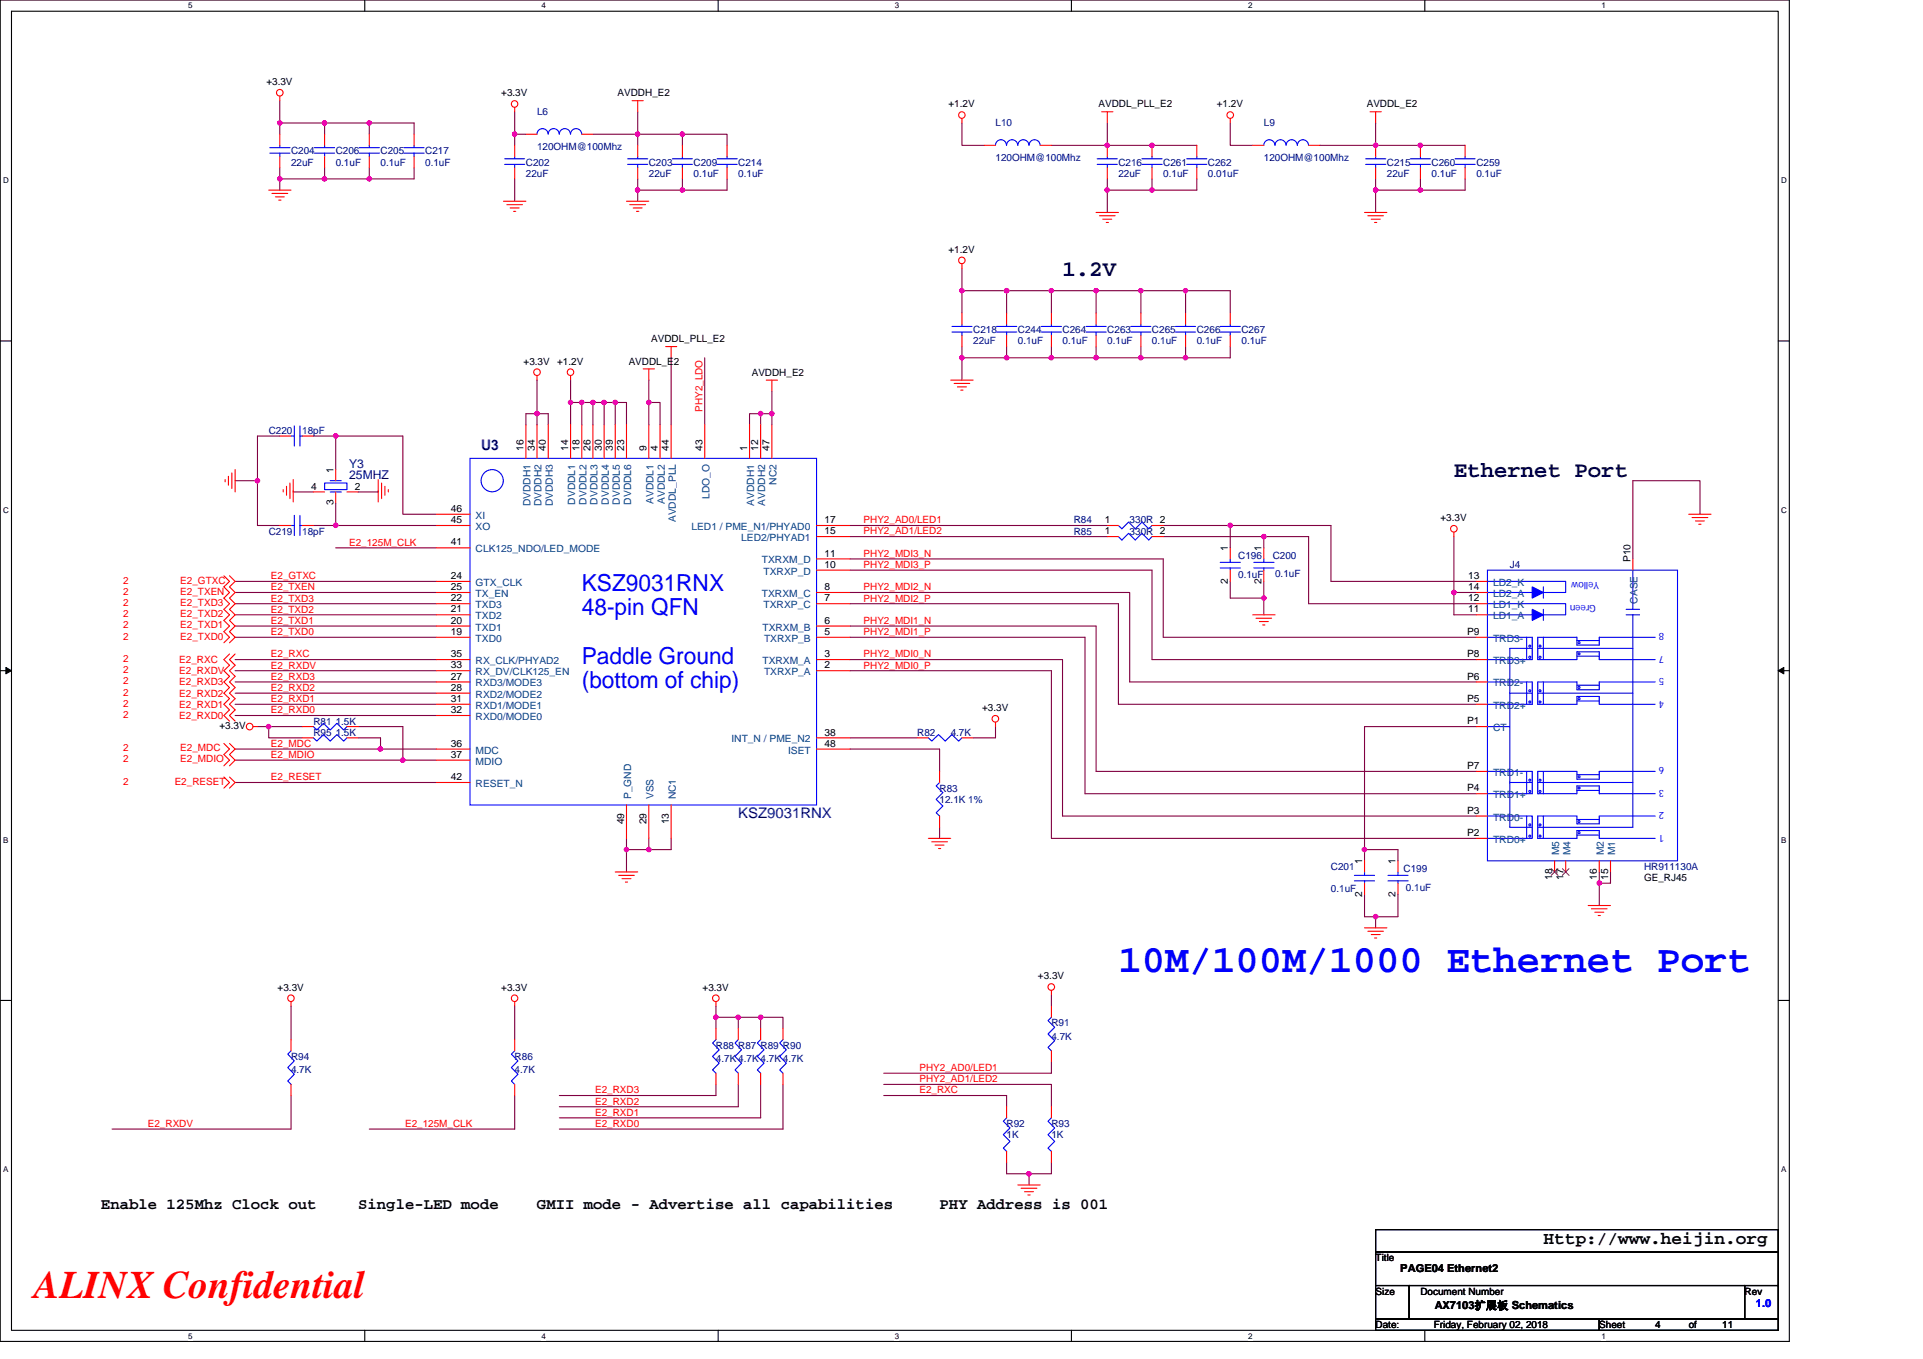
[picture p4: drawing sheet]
<svg xmlns="http://www.w3.org/2000/svg" width="297mm" height="210mm" viewBox="0 0 297 210" stroke-linecap="round" stroke-linejoin="round" font-family="sans-serif">
<path d="M0 0h276.4v207.3h-276.4zM1.8 1.7h272.9v203.8h-272.9z" fill="none" stroke="#000" stroke-width=".17"/>
<g fill="#fff">
<path d="M29.1 .2h.6v1.4h-.6z"/>
<path d="M29.1 205.7h.6v1.4h-.6z"/>
</g>
<path d="M56.3 0v1.7M56.3 205.5v1.8" fill="none" stroke="#000" stroke-width=".17"/>
<g fill="#fff">
<path d="M83.6 .2h.7v1.4h-.7z"/>
<path d="M83.6 205.7h.7v1.4h-.7z"/>
</g>
<path d="M110.9 0v1.7M110.9 205.5v1.8" fill="none" stroke="#000" stroke-width=".17"/>
<g fill="#fff">
<path d="M138.2 .2h.7v1.4h-.7z"/>
<path d="M138.2 205.7h.7v1.4h-.7z"/>
</g>
<path d="M165.5 0v1.7M165.5 205.5v1.8" fill="none" stroke="#000" stroke-width=".17"/>
<g fill="#fff">
<path d="M192.8 .2h.6v1.4h-.6z"/>
<path d="M192.8 205.7h.6v1.4h-.6z"/>
</g>
<path d="M220.1 0v1.7M220.1 205.5v1.8" fill="none" stroke="#000" stroke-width=".17"/>
<g fill="#fff">
<path d="M247.4 .2h.6v1.4h-.6z"/>
<path d="M247.4 205.7h.6v1.4h-.6z"/>
<path d="M.5 27.2h.8v1.4h-.8z"/>
<path d="M275.1 27.2h.9v1.4h-.9z"/>
<path d="M.5 78.1h.8v1.4h-.8z"/>
<path d="M275.1 78.1h.9v1.4h-.9z"/>
</g>
<path d="M0 52.7h1.8M274.7 52.7h1.7" fill="none" stroke="#000" stroke-width=".17"/>
<g fill="#fff">
<path d="M.5 129.1h.8v1.4h-.8z"/>
<path d="M275.1 129.1h.8v1.4h-.8z"/>
</g>
<path d="M0 103.6h1.8M274.7 103.6h1.7" fill="none" stroke="#000" stroke-width=".17"/>
<path d="M.9 103.1l.9 .5-.9 .5zM274.7 103.6l.8-.5v1z" fill="#000" stroke="#000" stroke-width=".15"/>
<g fill="#fff">
<path d="M.5 180h.8v1.4h-.8z"/>
<path d="M275.1 180h.8v1.4h-.8z"/>
</g>
<path d="M0 154.6h1.8M274.7 154.6h1.7M212.5 190h62.2v3.5h-62.2zM212.5 193.5h62.2v5.1h-62.2zM212.5 198.6h5.2v5.2h-5.2zM217.7 198.6h51.8v5.2h-51.8zM269.5 198.6h5.2v5.2h-5.2zM212.5 203.8h34.5v1.7h-34.5zM247 203.8h27.7v1.7h-27.7z" fill="none" stroke="#000" stroke-width=".17"/>
<g fill="none" stroke="#800040" stroke-width=".17">
<path d="M43.2 19h6.9M43.2 15.6v3.4M43.2 19v1.7M50.1 19h6.9M50.1 19v1.7M57 19h7v1.7M57 19v1.7M79.5 17.3v3.4M98.5 17.3v3.4h6.9M148.6 19v3.5h3.4M171 19v3.5M190 19v3.5h3.5"/>
<path d="M212.5 19v3.5M43.2 27.6v1.8M43.2 25.9v1.7M43.2 27.6h6.9M50.1 25.9v1.7M50.1 27.6h6.9M57 25.9v1.7M64 25.9v1.7h-7M79.5 20.7h1.7M79.5 27.6v3.5M79.5 20.7v1.8M91.6 20.7h6.9v1.8"/>
<path d="M98.5 29.4h6.9M98.5 29.4v1.7M98.5 27.6v1.8M105.4 20.7h6.9v1.8M105.4 20.7v1.8M105.4 27.6v1.8M112.3 27.6v1.8h-6.9M162.4 22.5h8.6M171 22.5h13.9M171 29.4h6.9M171 27.6v1.8M171 29.4v3.4"/>
<path d="M177.9 27.6v1.8M184.9 27.6v1.8h-7M203.9 22.5h8.6M212.5 29.4h6.9M212.5 27.6v1.8M212.5 22.5h13.8M212.5 29.4v3.4M219.4 27.6v1.8M226.3 27.6v1.8h-6.9M82.9 58.7v5.2h1.8v1.7M88.1 58.7v3.5M100.2 58.7v3.5h1.8v3.4"/>
<path d="M103.7 55.3v10.3M108.9 55.3v10.3M148.6 55.3h6.9M148.6 44.9v3.5M148.6 53.6v1.7M148.6 55.3v3.4M148.6 41.5v3.4M148.6 44.9h6.9M155.5 44.9h6.9M155.5 53.6v1.7M155.5 44.9v3.5M155.5 55.3h6.9"/>
<path d="M162.4 44.9h6.9M162.4 44.9v3.5M162.4 55.3h6.9M162.4 53.6v1.7M169.3 44.9h6.9M169.3 55.3h6.9M169.3 44.9v3.5M169.3 53.6v1.7M176.2 44.9v3.5M176.2 53.6v1.7M176.2 55.3h6.9M176.2 44.9h6.9"/>
<path d="M183.1 44.9h6.9v3.5M183.1 44.9v3.5M183.1 53.6v1.7M190 53.6v1.7h-6.9M36.3 74.3h3.5M39.8 74.3v6.9h3.4M43.2 67.4h-3.4v6.9M45.3 75.8v.2h3.1M48.4 67.4h3.5M51.9 77.7v3.5M51.9 67.4v5.2M51.9 67.4h10.3v12.1h5.2"/>
<path d="M58.4 75.8v.2h-3.1M81.2 65.6v-1.7h1.7v1.7M88.1 62.2h1.8M88.1 62.2v3.4M89.9 62.2v3.4M89.9 62.2h1.7v3.4M91.6 62.2h1.7M93.3 62.2v3.4M93.3 62.2h1.7v3.4M95 62.2h1.8v3.4M100.2 62.2v3.4M117.5 63.9v1.7"/>
<path d="M117.5 63.9h-1.7v1.7M117.5 63.9h1.7v1.7M119.2 60.5v3.4M262.6 79.5v-5.2h-10.4v12.1M36.3 98.5h31.1M36.3 96.7h31.1M36.3 95h31.1M36.3 93.3h31.1M36.3 91.5h31.1M36.3 89.8h31.1M48.4 81.2h3.5M51.9 84.6h15.5"/>
<path d="M51.9 81.2h15.5M131.3 91.5h43.2v13.9h53.5M131.3 86.4h48.4v12.1h48.3M131.3 93.3h41.5v15.5h55.2M131.3 96.7h38v22.5h58.7M131.3 82.9h39.7M131.3 81.2h39.7M131.3 98.5h36.3v24.1h60.4M131.3 88.1h46.6v13.8h50.1M179.7 81.2h10.3M179.7 82.9h15.5M190 81.2v3.4"/>
<path d="M190 89.8v2.6h5.2M190 81.2h15.6v8.6h22.4M195.2 82.9h6.9v10.4h25.9M195.2 92.4v2.6M195.2 89.8v2.6M195.2 82.9v1.7M224.6 91.5v3.5h3.4M224.6 82.9v8.6M224.6 91.5h3.4M36.3 117.5h25.9M36.3 115.7h22.5M36.3 101.9h31.1"/>
<path d="M36.3 103.6h31.1M36.3 110.6h31.1M36.3 108.8h31.1M36.3 107.1h31.1M36.3 105.4h31.1M39.8 112.3h1.7M41.5 112.3h5.2M41.5 112.3v1.7h5.2M55.3 112.3h6.9v5.2M55.3 114h3.5v1.7M58.8 115.7h8.6M62.2 117.5h5.2"/>
<path d="M131.3 101.9h32.8v24.2h63.9M131.3 103.6h31.1v25.9h65.6M131.3 115.7h13.8v3.5M131.3 114h10.4M153.8 112.3v1.7h-3.5M228 112.3h-17.2v19M36.3 120.9h31.1M96.8 129.5v1.8h3.4M96.8 131.3v3.4M100.2 129.5v1.8M103.7 129.5v1.8h-3.5M145.1 127.8v1.7"/>
<path d="M210.8 131.3h5.1v1.7M210.8 138.2v3.4h1.7M210.8 131.3v1.7M215.9 138.2v3.4h-3.4M247 136.5v3.4M247 134.7v1.8M248.8 134.7v1.8h-1.8M45 155.4v5.2M79.5 155.4v5.2M110.6 157.2h3.4M110.6 155.4v1.8M110.6 157.2v1.7"/>
<path d="M114 157.2h3.5M114 157.2v1.7M117.5 157.2h3.4v1.7M117.5 157.2v1.7M162.4 153.7v1.7M212.5 141.6v1.8M45 169.3v5.2h-27.7M79.5 169.3v5.2h-22.5M110.6 167.6v1.7h-24.2M114 167.6v3.4h-27.6M117.5 167.6v5.1h-31.1M120.9 167.6v6.9h-34.5"/>
<path d="M136.5 167.6h25.9v3.4M136.5 169.3h19v1.7M155.5 179.6v1.8h3.5M162.4 164.1v1.7h-25.9M162.4 179.6v1.8h-3.4M159 181.4v1.7"/>
</g>
<g fill="#f0f" stroke="#f0f" stroke-width=".17">
<circle cx="224.6" cy="91.5" r=".34"/>
<circle cx="212.5" cy="141.6" r=".34"/>
<circle cx="190" cy="81.2" r=".34"/>
<circle cx="195.2" cy="92.4" r=".33"/>
<circle cx="210.8" cy="131.3" r=".33"/>
<circle cx="195.2" cy="82.9" r=".34"/>
<circle cx="247" cy="136.4" r=".34"/>
<circle cx="88.1" cy="62.2" r=".33"/>
<circle cx="89.9" cy="62.2" r=".33"/>
<circle cx="95" cy="62.2" r=".33"/>
<circle cx="93.3" cy="62.2" r=".33"/>
<circle cx="91.6" cy="62.2" r=".33"/>
<circle cx="117.5" cy="63.9" r=".34"/>
<circle cx="119.2" cy="63.9" r=".34"/>
<circle cx="79.5" cy="20.7" r=".34"/>
<circle cx="98.5" cy="20.7" r=".34"/>
<circle cx="105.4" cy="20.7" r=".34"/>
<circle cx="98.5" cy="29.4" r=".34"/>
<circle cx="105.4" cy="29.4" r=".34"/>
<circle cx="219.4" cy="22.5" r=".34"/>
<circle cx="212.5" cy="22.5" r=".34"/>
<circle cx="219.4" cy="29.4" r=".34"/>
<circle cx="212.5" cy="29.4" r=".34"/>
<circle cx="177.9" cy="22.5" r=".34"/>
<circle cx="171" cy="22.5" r=".34"/>
<circle cx="177.9" cy="29.4" r=".34"/>
<circle cx="171" cy="29.4" r=".34"/>
<circle cx="57" cy="27.6" r=".33"/>
<circle cx="50.1" cy="27.6" r=".33"/>
<circle cx="43.2" cy="27.6" r=".33"/>
<circle cx="50.1" cy="19" r=".33"/>
<circle cx="43.2" cy="19" r=".33"/>
<circle cx="57" cy="19" r=".33"/>
<circle cx="148.6" cy="44.9" r=".33"/>
<circle cx="148.6" cy="55.3" r=".34"/>
<circle cx="155.5" cy="44.9" r=".33"/>
<circle cx="162.4" cy="44.9" r=".33"/>
<circle cx="176.2" cy="44.9" r=".33"/>
<circle cx="169.3" cy="44.9" r=".33"/>
<circle cx="183.1" cy="44.9" r=".33"/>
<circle cx="162.4" cy="55.3" r=".34"/>
<circle cx="155.5" cy="55.3" r=".34"/>
<circle cx="169.3" cy="55.3" r=".34"/>
<circle cx="183.1" cy="55.3" r=".34"/>
<circle cx="176.2" cy="55.3" r=".34"/>
<circle cx="117.5" cy="157.2" r=".33"/>
<circle cx="110.6" cy="157.2" r=".33"/>
<circle cx="114" cy="157.2" r=".33"/>
<circle cx="158.9" cy="181.4" r=".34"/>
<circle cx="100.2" cy="62.2" r=".33"/>
<circle cx="82.9" cy="63.9" r=".34"/>
<circle cx="51.9" cy="67.3" r=".34"/>
<circle cx="39.8" cy="74.3" r=".34"/>
<circle cx="51.9" cy="81.2" r=".34"/>
<circle cx="58.8" cy="115.7" r=".34"/>
<circle cx="62.2" cy="117.5" r=".34"/>
<circle cx="41.5" cy="112.3" r=".34"/>
<circle cx="96.8" cy="131.3" r=".33"/>
<circle cx="100.2" cy="131.3" r=".33"/>
</g>
<g fill="none" stroke="#f00" stroke-width=".17">
<path d="M43.2 14.9v.7M79.5 16.6v.7M97.6 15.6h1.8M98.5 15.6v1.7M148.6 18.3v.7M170.2 17.3h1.7M171 17.3v1.7M190 18.3v.7M211.6 17.3h1.8M212.5 17.3v1.7M41.5 29.4h3.5M42 29.9h2.4"/>
<path d="M42.5 30.4h1.4M43 30.9h.4M43.2 20.7v1.8M43.2 24.2v1.7M50.1 20.7v1.8M50.1 24.2v1.7M57 20.7v1.8M57 24.2v1.7M64 20.7v1.8M64 24.2v1.7M77.8 31.1h3.4M78.3 31.6h2.4"/>
<path d="M78.8 32.1h1.4M79.3 32.7h.4M79.5 22.5v1.7M79.5 25.9v1.7M81.2 20.7h1.7M89.9 20.7h1.7M96.8 31.1h3.4M97.3 31.6h2.4M97.8 32.1h1.4M98.3 32.7h.4M98.5 22.5v1.7M98.5 25.9v1.7"/>
<path d="M105.4 22.5v1.7M105.4 25.9v1.7M112.3 22.5v1.7M112.3 25.9v1.7M152 22.5h1.8M160.7 22.5h1.7M169.3 32.8h3.5M169.8 33.3h2.5M170.3 33.9h1.4M170.9 34.4h.3M171 22.5v1.7M171 25.9v1.7"/>
<path d="M177.9 22.5v1.7M177.9 25.9v1.7M184.9 22.5v1.7M184.9 25.9v1.7M193.5 22.5h1.7M202.1 22.5h1.8M210.8 32.8h3.4M211.3 33.3h2.4M211.8 33.9h1.4M212.3 34.4h.4M212.5 22.5v1.7M212.5 25.9v1.7"/>
<path d="M219.4 22.5v1.7M219.4 25.9v1.7M226.3 22.5v1.7M226.3 25.9v1.7M82.9 58v.7M88.1 58v.7M99.4 57h1.7M100.2 57v1.7M102.8 53.6h1.7M103.7 53.6v1.7M118.4 58.7h1.7M119.2 58.7v1.8"/>
<path d="M146.9 58.7h3.4M147.4 59.2h2.4M147.9 59.8h1.4M148.6 40.8v.7M148.6 48.4v1.7M148.6 51.8v1.8M155.5 48.4v1.7M155.5 51.8v1.8M162.4 48.4v1.7M162.4 51.8v1.8M169.3 48.4v1.7M169.3 51.8v1.8"/>
<path d="M176.2 48.4v1.7M176.2 51.8v1.8M183.1 48.4v1.7M183.1 51.8v1.8M190 48.4v1.7M190 51.8v1.8M34.8 74.1v.3M35.3 73.6v1.4M35.8 73.1v2.4M36.3 72.6v3.4M43.2 67.4h1.8M43.7 75.6v.4"/>
<path d="M44.3 75.1v1.4M44.8 74.6v2.4M45.3 74.1v3.5M46.7 67.4h1.7M48.4 76h1.7M51.9 72.6v1.7M51.9 76v1.7M53.6 76h1.7M58.4 74.1v3.5M58.9 74.6v2.4M59.5 75.1v1.4M60 75.6v.4"/>
<path d="M67.4 79.5h5.2M81.2 65.6v5.2M82.9 65.6v5.2M84.7 65.6v5.2M88.1 65.6v5.2M89.9 65.6v5.2M91.6 65.6v5.2M93.3 65.6v5.2M95 65.6v5.2M96.8 65.6v5.2M100.2 65.6v5.2M102 65.6v5.2"/>
<path d="M103.7 65.6v5.2M108.9 65.6v5.2M115.8 65.6v5.2M117.5 65.6v5.2M119.2 65.6v5.2M148.4 60.3h.4M260.9 79.5h3.4M261.4 80h2.4M34.6 89l.9 .8-.9 .9 .9 .8-.9 .9 .9 .9-.9 .8 .9 .9-.9 .9 .9 .8-.9 .9 .9 .9-.9 .8M35.5 89l.8 .8-.8 .9 .8 .8-.8 .9 .8 .9-.8 .8 .8 .9-.8 .9 .8 .8-.8 .9 .8 .9-.8 .8M43.2 81.2h1.8M46.7 81.2h1.7"/>
<path d="M67.4 98.5h5.2M67.4 96.7h5.2M67.4 95h5.2M67.4 93.3h5.2M67.4 89.8h5.2M67.4 91.5h5.2M67.4 84.6h5.2M67.4 81.2h5.2M126.1 82.9h5.2M126.1 81.2h5.2M126.1 98.5h5.2M126.1 96.7h5.2"/>
<path d="M126.1 93.3h5.2M126.1 91.5h5.2M126.1 88.1h5.2M126.1 86.4h5.2M171 81.2h1.8M171 82.9h1.8M177.9 81.2h1.8M177.9 82.9h1.8M190 84.6v1.8M190 88.1v1.7M193.5 95h3.5M194 95.5h2.4"/>
<path d="M194.5 96h1.4M195 96.6h.4M195.2 84.6v1.8M195.2 88.1v1.7M224.6 82.2v.7M228 98.5h1.8M228 95h1.8M228 93.3h1.8M228 91.5h1.8M228 89.8h1.8M252.2 86.4v1.7M261.9 80.5h1.4"/>
<path d="M262.4 81h.4M34.6 114.9l.9 .8-.9 .9 .9 .9-.9 .8M35.5 114.9l.8 .8-.8 .9 .8 .9-.8 .8M35.5 101l-.9 .9 .9 .9-.9 .8 .9 .9-.9 .9 .9 .8-.9 .9 .9 .9-.9 .8 .9 .9-.9 .9 .9 .8M36.3 101l-.8 .9 .8 .9-.8 .8 .8 .9-.8 .9 .8 .8-.8 .9 .8 .9-.8 .8 .8 .9-.8 .9 .8 .8M39.1 112.3h.7M46.7 114h1.7M46.7 112.3h1.7M53.6 114h1.7M53.6 112.3h1.7M67.4 105.4h5.2M67.4 108.8h5.2"/>
<path d="M67.4 110.6h5.2M67.4 103.6h5.2M67.4 101.9h5.2M67.4 115.7h5.2M67.4 117.5h5.2M67.4 107.1h5.2M126.1 114h5.2M126.1 115.7h5.2M126.1 103.6h5.2M126.1 101.9h5.2M141.7 114h1.7M145.1 119.2v1.7"/>
<path d="M148.6 114h1.7M153.8 111.6v.7M228 119.2h1.8M228 108.8h1.8M228 105.4h1.8M228 101.9h1.8M228 112.3h1.8M34.6 120.1l.9 .8-.9 .9M35.5 120.1l.8 .8-.8 .9M67.4 120.9h5.2M95 134.7h3.5M95.6 135.3h2.4"/>
<path d="M96.1 135.8h1.4M96.6 136.3h.3M96.8 124.4v5.1M100.2 124.4v5.1M103.7 124.4v5.1M143.4 129.5h3.5M143.9 130.1h2.4M144.4 130.6h1.4M145 131.1h.3M145.1 126.1v1.7M210.8 133v1.7M210.8 136.5v1.7"/>
<path d="M215.9 133v1.7M215.9 136.5v1.7M228 129.5h1.8M228 126.1h1.8M228 122.6h1.8M240.1 133v1.7M241.8 133v1.7M245.3 139.9h3.5M247 133v1.7M248.8 133v1.7M45 154.8v.6M79.5 154.8v.6"/>
<path d="M110.6 154.8v.6M110.6 158.9v1.7M114 158.9v1.7M117.5 158.9v1.7M120.9 158.9v1.7M162.4 153v.7M162.4 155.4v1.8M210.8 143.4h3.4M211.3 143.9h2.4M211.8 144.4h1.4M212.3 144.9h.4M245.8 140.4h2.4"/>
<path d="M246.4 140.9h1.3M246.9 141.5h.3M45 167.6v1.7M45 160.6v1.8M79.5 167.6v1.7M79.5 160.6v1.8M110.6 165.8v1.8M114 165.8v1.8M117.5 165.8v1.8M120.9 165.8v1.8M155.5 177.9v1.7M155.5 171v1.7"/>
<path d="M162.4 162.4v1.7M162.4 177.9v1.7M162.4 171v1.7M157.2 183.1h3.5M157.7 183.6h2.5M158.3 184.1h1.3M158.8 184.6h.3"/>
<circle cx="43.2" cy="14.3" r=".51"/>
<circle cx="79.5" cy="16.1" r=".51"/>
<circle cx="148.6" cy="17.8" r=".51"/>
<circle cx="190" cy="17.8" r=".51"/>
<circle cx="82.9" cy="57.5" r=".51"/>
<circle cx="88.1" cy="57.5" r=".51"/>
<circle cx="148.6" cy="40.2" r=".51"/>
<circle cx="224.6" cy="81.7" r=".51"/>
<circle cx="38.6" cy="112.3" r=".51"/>
<circle cx="153.7" cy="111.1" r=".51"/>
<circle cx="44.9" cy="154.2" r=".51"/>
<circle cx="79.5" cy="154.2" r=".51"/>
<circle cx="110.6" cy="154.2" r=".51"/>
<circle cx="162.4" cy="152.5" r=".51"/>
</g>
<g fill="none" stroke="#00f" stroke-width=".17">
<path d="M41.7 23.7h3.1M41.7 22.8h3.1M43.2 22.5v.3M43.2 23.7v.5M48.6 23.7h3.1M48.6 22.8h3.1M50.1 22.5v.3M50.1 23.7v.5M55.5 23.7h3.1M55.5 22.8h3.1M57 22.5v.3M57 23.7v.5"/>
<path d="M62.4 23.7h3.1M62.4 22.8h3.1M64 22.5v.3M64 23.7v.5M78 25.4h3M78 24.5h3M79.5 24.2v.3M79.5 25.4v.5M82.9 20.7a.86 .86 0 0 1 .9-.8 .86 .86 0 0 1 .9 .8M84.7 20.7a.85 .85 0 0 1 .8-.8 .85 .85 0 0 1 .9 .8 .87 .87 0 0 1 .8-.8 .87 .87 0 0 1 .9 .8 .87 .87 0 0 1 .9-.8 .87 .87 0 0 1 .8 .8M96.9 25.4h3.2M96.9 24.5h3.2"/>
<path d="M98.5 24.2v.3M98.5 25.4v.5M103.9 25.4h3.1M103.9 24.5h3.1M105.4 24.2v.3M105.4 25.4v.5M110.8 25.4h3.1M110.8 24.5h3.1M112.3 24.2v.3M112.3 25.4v.5M153.8 22.4a.85 .85 0 0 1 .8-.8 .85 .85 0 0 1 .9 .8 .87 .87 0 0 1 .8-.8 .87 .87 0 0 1 .9 .8 .87 .87 0 0 1 .9-.8 .87 .87 0 0 1 .8 .8 .86 .86 0 0 1 .9-.8 .86 .86 0 0 1 .9 .8M169.5 25.4h3.1"/>
<path d="M169.5 24.5h3.1M171 24.2v.3M171 25.4v.5M176.4 25.4h3.1M176.4 24.5h3.1M177.9 24.2v.3M177.9 25.4v.5M183.3 25.4h3.1M183.3 24.5h3.1M184.9 24.2v.3M184.9 25.4v.5M195.2 22.4a.86 .86 0 0 1 .9-.8 .86 .86 0 0 1 .8 .8 .86 .86 0 0 1 .9-.8 .86 .86 0 0 1 .8 .8"/>
<path d="M198.7 22.4a.86 .86 0 0 1 .8-.8 .86 .86 0 0 1 .9 .8M200.4 22.4a.86 .86 0 0 1 .9-.8 .86 .86 0 0 1 .8 .8M210.9 25.4h3.2M210.9 24.5h3.2M212.5 24.2v.3M212.5 25.4v.5M217.8 25.4h3.2M217.8 24.5h3.2M219.4 24.2v.3M219.4 25.4v.5M224.8 25.4h3.1M224.8 24.5h3.1"/>
<path d="M226.3 24.2v.3M226.3 25.4v.5M147 51.3h3.1M147 50.4h3.1M148.6 50.1v.3M148.6 51.3v.5M153.9 51.3h3.2M153.9 50.4h3.2M155.5 50.1v.3M155.5 51.3v.5M160.8 51.3h3.2M160.8 50.4h3.2"/>
<path d="M162.4 50.1v.3M162.4 51.3v.5M167.8 51.3h3.1M167.8 50.4h3.1M169.3 50.1v.3M169.3 51.3v.5M174.7 51.3h3.1M174.7 50.4h3.1M176.2 50.1v.3M176.2 51.3v.5M181.6 51.3h3.1M181.6 50.4h3.1"/>
<path d="M183.1 50.1v.3M183.1 51.3v.5M188.5 51.3h3.1M188.5 50.4h3.1M190 50.1v.3M190 51.3v.5M45 67.4h.5M45.5 65.8v3.1M45.5 79.6v3.1M46.3 67.4h.4M46.3 65.8v3.1M46.3 79.6v3.1"/>
<path d="M50.1 74.6h3.5v1h-3.5zM51 74.3h1.7M51 76h1.7M51.9 76h.1M51.9 74.3h.1M72.6 70.8h53.5v53.6h-53.5zM45 81.2h.5M46.3 81.2h.4M172.8 82.9l.5 .5 1-1 1.1 1 1-1 1 1 .5-.5M177.9 81.2l-.5 .5-1-1-1 1-1.1-1-1 1-.5-.5M188.5 86.9h3.1M188.5 87.8h3.1"/>
<path d="M190 86.4v.5M190 87.8v.3M193.7 86.9h3.1M193.7 87.8h3.1M195.2 86.4v.5M195.2 87.8v.3M229.8 98.5h6.9v3.4h-6.9M229.8 88.1h29.3v44.9h-29.3zM229.8 93.3h12v1.7h-12M229.8 89.8h12v1.7h-12M235.8 98.5v3.4M236.2 99.7h.2v.2h-.2z"/>
<path d="M237.8 99.7h.2v.2h-.2zM238.4 98.5v3.4M238.4 94.1v1.8M238.4 90.7v1.7M243.6 99h3.4M243.8 99.2h.2v.2h-.2zM251.2 95h2.1M251.2 94.1h2.1M252.2 95v32.8h-14.7M252.2 88.1v6M255.7 98.5h-8.7v1.2h-3.4v-1.2h-6.1v3.4h6.1v-1.2h3.4v1.2h8.7M48.4 114l.5 .5 1.1-1 1 1 1-1 1.1 1 .5-.5"/>
<path d="M48.4 112.3l.5 .5 1.1-1 1 1 1-1 1.1 1 .5-.5M143.4 114l.5 .5 1.1-1 1 1 1-1 1.1 1 .5-.5M229.8 112.3h3.4M229.8 119.2h6.9v3.4h-6.9M229.8 105.4h6.9v3.4h-6.9M233.2 107.1h3.5M235.8 119.2v3.4M235.8 105.4v3.4M236.2 108.4h.2v.2h-.2zM236.2 101.4h.2v.3h-.2zM236.2 106.6h.2v.2h-.2zM236.7 100.2h-3.5v27.6h3.5"/>
<path d="M237.5 107.1h14.7M237.5 100.2h14.7M237.8 106.6h.2v.2h-.2zM237.8 108.4h.2v.2h-.2zM237.8 101.4h.2v.3h-.2zM238.4 119.2v3.4M238.4 105.4v3.4M243.6 108.3h3.4M243.6 101.4h3.4M243.6 119.7h3.4M243.6 105.9h3.4M243.8 119.9h.2v.3h-.2z"/>
<path d="M243.8 106.1h.2v.2h-.2zM243.8 107.8h.2v.3h-.2zM243.8 100.9h.2v.2h-.2zM255.7 105.4h-8.7v1.2h-3.4v-1.2h-6.1v3.4h6.1v-1.2h3.4v1.2h8.7M255.7 119.2h-8.7v1.2h-3.4v-1.2h-6.1v3.4h6.1v-1.2h3.4v1.2h8.7M145.1 120.9l-.5 .5 1 1.1-1 1 1 1-1 1.1 .5 .5M209.2 135.3h3.1M209.2 136.1h3.1M210.8 134.7v.6M210.8 136.1v.4M214.4 135.3h3.1M214.4 136.1h3.1"/>
<path d="M215.9 134.7v.6M215.9 136.1v.4M229.8 126.1h6.9v3.4h-6.9M233.2 120.9h3.5M235.8 126.1v3.4M236.2 129.1h.2v.2h-.2zM236.2 127.3h.2v.3h-.2zM236.2 122.2h.2v.2h-.2zM236.2 120.4h.2v.3h-.2zM237.5 120.9h14.7M237.8 129.1h.2v.2h-.2zM237.8 127.3h.2v.3h-.2z"/>
<path d="M237.8 122.2h.2v.2h-.2zM237.8 120.4h.2v.3h-.2zM238.4 126.1v3.4M243.6 122.1h3.4M243.6 129h3.4M243.6 126.6h3.4M243.8 128.5h.2v.3h-.2zM243.8 126.8h.2v.3h-.2zM243.8 121.6h.2v.3h-.2zM255.7 126.1h-8.7v1.2h-3.4v-1.2h-6.1v3.4h6.1v-1.2h3.4v1.2h8.7M162.4 157.2l-.5 .5 1 1-1 1.1 1 1-1 1 .5 .6M45 162.4l-.6 .5 1.1 1-1.1 1.1 1.1 1-1.1 1 .6 .6"/>
<path d="M79.5 162.4l-.5 .5 1 1-1 1.1 1 1-1 1 .5 .6M110.6 160.6l-.5 .6 1 1-1 1 1 1.1-1 1 .5 .5M114 160.6l-.5 .6 1.1 1-1.1 1 1.1 1.1-1.1 1 .5 .5M117.5 160.6l-.5 .6 1 1-1 1 1 1.1-1 1 .5 .5M120.9 160.6l-.5 .6 1.1 1-1.1 1 1.1 1.1-1.1 1 .5 .5M155.5 172.7l-.5 .5 1 1.1-1 1 1 1.1-1 1 .5 .5M162.4 172.7l-.5 .5 1 1.1-1 1 1 1.1-1 1 .5 .5"/>
<circle cx="76" cy="74.3" r="1.71"/>
</g>
<g fill="#00f" stroke="#00f" stroke-width=".17">
<path d="M236.7 94.1l1.7 .9-1.7 .9z" fill-rule="evenodd"/>
<path d="M236.7 90.7l1.7 .8-1.7 .9z" fill-rule="evenodd"/>
</g>
<path d="M239.6 134.2l1.1 1.1M240.6 134.2l-1 1.1M241.3 134.2l1.1 1.1M242.4 134.2l-1.1 1.1" fill="none" stroke="#804000" stroke-width=".15"/>
<text font-size="6" fill="#00f" x="172.8" y="150.1">10M/100M/1000 Ethernet Port</text>
<text font-size="6" fill="#f00" x="5.2" y="200.6">ALINX Confidential</text>
<g font-size="3.6" fill="#00f">
<text x="89.9" y="91.3">KSZ9031RNX</text>
<text x="89.9" y="95.1">48-pin QFN</text>
<text x="89.9" y="102.6">Paddle Ground</text>
<text x="89.9" y="106.3">(bottom of chip)</text>
</g>
<g font-size="3.5" fill="#000040">
<text x="164.1" y="42.6">1.2V</text>
<text x="224.6" y="73.7">Ethernet Port</text>
</g>
<text font-size="2.8" x="238.4" y="192.3">Http://www.heijin.org</text>
<g font-size="2.4">
<text x="15.6" y="186.9">Enable 125Mhz Clock out</text>
<text x="55.3" y="186.9">Single-LED mode</text>
<text x="82.9" y="186.9">GMII mode - Advertise all capabilities</text>
<text x="145.1" y="186.9">PHY Address is 001</text>
</g>
<g font-size="2.2" fill="#000080">
<text x="74.3" y="69.5">U3</text>
<text x="114" y="126.4">KSZ9031RNX</text>
</g>
<g font-size="1.9" fill="#000080">
<text x="53.9" y="72.3">Y3</text>
<text x="53.9" y="74.1">25MHZ</text>
</g>
<g font-size="1.7">
<text x="216.3" y="196.6">PAGE04 Ethernet2</text>
<text x="221.7" y="202.3">AX7103扩展板 Schematics</text>
</g>
<text font-size="1.7" fill="#00f" x="271.2" y="202">1.0</text>
<g font-size="1.5">
<text x="41.1" y="13.1">+3.3V</text>
<text x="77.4" y="14.9">+3.3V</text>
<text x="95.4" y="14.9">AVDDH_E2</text>
<text x="146.5" y="16.6">+1.2V</text>
<text x="169.7" y="16.6">AVDDL_PLL_E2</text>
<text x="188" y="16.6">+1.2V</text>
<text x="211.1" y="16.6">AVDDL_E2</text>
<text x="146.5" y="39.1">+1.2V</text>
<text x="100.6" y="52.9">AVDDL_PLL_E2</text>
<text x="80.9" y="56.3">+3.3V</text>
<text x="86.1" y="56.3">+1.2V</text>
<text x="97.1" y="56.3">AVDDL_E2</text>
<text x="116.1" y="58.1">AVDDH_E2</text>
<text x="80.9" y="69.6" transform="rotate(-90 80.9 69.6)">16</text>
<text x="82.6" y="69.6" transform="rotate(-90 82.6 69.6)">34</text>
<text x="84.3" y="69.6" transform="rotate(-90 84.3 69.6)">40</text>
<text x="87.8" y="69.6" transform="rotate(-90 87.8 69.6)">14</text>
<text x="89.5" y="69.6" transform="rotate(-90 89.5 69.6)">18</text>
<text x="91.2" y="69.6" transform="rotate(-90 91.2 69.6)">26</text>
<text x="93" y="69.6" transform="rotate(-90 93 69.6)">30</text>
<text x="94.7" y="69.6" transform="rotate(-90 94.7 69.6)">39</text>
<text x="96.4" y="69.6" transform="rotate(-90 96.4 69.6)">23</text>
<text x="99.9" y="69.6" transform="rotate(-90 99.9 69.6)">9</text>
<text x="101.6" y="69.6" transform="rotate(-90 101.6 69.6)">4</text>
<text x="103.3" y="69.6" transform="rotate(-90 103.3 69.6)">44</text>
<text x="108.5" y="69.6" transform="rotate(-90 108.5 69.6)">43</text>
<text x="115.4" y="69.6" transform="rotate(-90 115.4 69.6)">1</text>
<text x="117.1" y="69.6" transform="rotate(-90 117.1 69.6)">12</text>
<text x="118.9" y="69.6" transform="rotate(-90 118.9 69.6)">47</text>
<text x="48" y="75.6">4</text>
<text x="51.5" y="73.1" transform="rotate(-90 51.5 73.1)">1</text>
<text x="54.8" y="75.6">2</text>
<text x="51.5" y="78.1" transform="rotate(-90 51.5 78.1)">3</text>
<text x="69.6" y="80.8">45</text>
<text x="69.6" y="79.1">46</text>
<text x="127.3" y="82.6">15</text>
<text x="127.3" y="80.8">17</text>
<text x="170.7" y="80.8">1</text>
<text x="170.7" y="82.5">1</text>
<text x="222.5" y="80.5">+3.3V</text>
<text x="69.6" y="89.5">24</text>
<text x="69.6" y="84.3">41</text>
<text x="127.3" y="86">11</text>
<text x="127.3" y="87.7">10</text>
<text x="189.7" y="85.2" transform="rotate(-90 189.7 85.2)">1</text>
<text x="194.9" y="85.2" transform="rotate(-90 194.9 85.2)">1</text>
<text x="226.8" y="89.5">13</text>
<text x="251.9" y="86.9" transform="rotate(-90 251.9 86.9)">P10</text>
<text x="69.6" y="94.6">21</text>
<text x="69.6" y="92.9">22</text>
<text x="69.6" y="91.2">25</text>
<text x="127.3" y="91.2">8</text>
<text x="127.3" y="92.9">7</text>
<text x="189.7" y="90.2" transform="rotate(-90 189.7 90.2)">2</text>
<text x="194.9" y="90.2" transform="rotate(-90 194.9 90.2)">2</text>
<text x="226.8" y="94.6">11</text>
<text x="226.8" y="92.9">12</text>
<text x="226.8" y="91.2">14</text>
<text x="69.6" y="98.1">19</text>
<text x="69.6" y="96.4">20</text>
<text x="69.6" y="101.6">35</text>
<text x="127.3" y="101.6">3</text>
<text x="127.3" y="96.4">6</text>
<text x="127.3" y="98.1">5</text>
<text x="226.6" y="101.6">P8</text>
<text x="226.6" y="98.1">P9</text>
<text x="69.6" y="105">27</text>
<text x="69.6" y="103.3">33</text>
<text x="69.6" y="106.7">28</text>
<text x="127.3" y="103.3">2</text>
<text x="226.6" y="105">P6</text>
<text x="33.9" y="112.6">+3.3V</text>
<text x="69.6" y="108.5">31</text>
<text x="69.6" y="110.2">32</text>
<text x="127.3" y="113.6">38</text>
<text x="151.7" y="109.9">+3.3V</text>
<text x="226.6" y="108.5">P5</text>
<text x="226.6" y="111.9">P1</text>
<text x="69.6" y="115.4">36</text>
<text x="69.6" y="117.1">37</text>
<text x="127.3" y="115.4">48</text>
<text x="226.6" y="118.8">P7</text>
<text x="69.6" y="120.5">42</text>
<text x="226.6" y="125.7">P3</text>
<text x="226.6" y="122.3">P4</text>
<text x="96.4" y="127.4" transform="rotate(-90 96.4 127.4)">49</text>
<text x="99.9" y="127.4" transform="rotate(-90 99.9 127.4)">29</text>
<text x="103.3" y="127.4" transform="rotate(-90 103.3 127.4)">13</text>
<text x="226.6" y="129.2">P2</text>
<text x="210.4" y="133.5" transform="rotate(-90 210.4 133.5)">1</text>
<text x="215.6" y="133.5" transform="rotate(-90 215.6 133.5)">1</text>
<text x="239.8" y="136" transform="rotate(-90 239.8 136)">18</text>
<text x="241.5" y="136" transform="rotate(-90 241.5 136)">17</text>
<text x="246.7" y="136" transform="rotate(-90 246.7 136)">16</text>
<text x="248.4" y="136" transform="rotate(-90 248.4 136)">15</text>
<text x="254" y="136.1">GE_RJ45</text>
<text x="210.4" y="138.6" transform="rotate(-90 210.4 138.6)">2</text>
<text x="215.6" y="138.6" transform="rotate(-90 215.6 138.6)">2</text>
<text x="42.9" y="153.1">+3.3V</text>
<text x="77.4" y="153.1">+3.3V</text>
<text x="108.5" y="153.1">+3.3V</text>
<text x="160.3" y="151.3">+3.3V</text>
<text x="212.5" y="194.9">Title</text>
<text x="212.5" y="200">Size</text>
<text x="219.4" y="200">Document Number</text>
<text x="269.5" y="200">Rev</text>
<text x="212.5" y="205.2">Date:</text>
<text x="221.5" y="205.2">Friday, February 02, 2018</text>
<text x="247" y="205.2">Sheet</text>
<text x="255.7" y="205.2">4</text>
<text x="260.9" y="205.2">of</text>
<text x="266" y="205.2">11</text>
</g>
<g font-size="1.5" fill="#000080">
<text x="82.9" y="17.8">L6</text>
<text x="45" y="23.9">C204</text>
<text x="51.9" y="23.9">C206</text>
<text x="58.8" y="23.9">C205</text>
<text x="65.7" y="23.9">C217</text>
<text x="82.9" y="23.2">120OHM@100Mhz</text>
<text x="153.8" y="19.5">L10</text>
<text x="195.2" y="19.5">L9</text>
<text x="45" y="25.6">22uF</text>
<text x="51.9" y="25.6">0.1uF</text>
<text x="58.8" y="25.6">0.1uF</text>
<text x="65.7" y="25.6">0.1uF</text>
<text x="81.2" y="25.6">C202</text>
<text x="81.2" y="27.3">22uF</text>
<text x="100.2" y="25.6">C203</text>
<text x="100.2" y="27.3">22uF</text>
<text x="107.1" y="25.6">C209</text>
<text x="107.1" y="27.3">0.1uF</text>
<text x="114" y="25.6">C214</text>
<text x="114" y="27.3">0.1uF</text>
<text x="153.8" y="24.9">120OHM@100Mhz</text>
<text x="172.8" y="25.6">C216</text>
<text x="172.8" y="27.3">22uF</text>
<text x="179.7" y="25.6">C261</text>
<text x="179.7" y="27.3">0.1uF</text>
<text x="186.6" y="25.6">C262</text>
<text x="186.6" y="27.3">0.01uF</text>
<text x="195.2" y="24.9">120OHM@100Mhz</text>
<text x="214.2" y="25.6">C215</text>
<text x="214.2" y="27.3">22uF</text>
<text x="221.1" y="25.6">C260</text>
<text x="221.1" y="27.3">0.1uF</text>
<text x="228" y="25.6">C259</text>
<text x="228" y="27.3">0.1uF</text>
<text x="150.3" y="51.5">C218</text>
<text x="150.3" y="53.2">22uF</text>
<text x="157.2" y="51.5">C244</text>
<text x="157.2" y="53.2">0.1uF</text>
<text x="164.1" y="51.5">C264</text>
<text x="164.1" y="53.2">0.1uF</text>
<text x="171" y="51.5">C263</text>
<text x="171" y="53.2">0.1uF</text>
<text x="177.9" y="51.5">C265</text>
<text x="177.9" y="53.2">0.1uF</text>
<text x="184.9" y="51.5">C266</text>
<text x="184.9" y="53.2">0.1uF</text>
<text x="191.8" y="51.5">C267</text>
<text x="191.8" y="53.2">0.1uF</text>
<text x="41.5" y="67">C220</text>
<text x="46.7" y="67">18pF</text>
<text x="41.5" y="82.6">C219</text>
<text x="46.7" y="82.6">18pF</text>
<text x="165.9" y="80.9">R84</text>
<text x="165.9" y="82.6">R85</text>
<text x="174.5" y="80.9">330R 2</text>
<text x="174.5" y="82.6">330R 2</text>
<text x="191.3" y="86.4">C196</text>
<text x="191.3" y="89.3">0.1uF</text>
<text x="196.6" y="86.4">C200</text>
<text x="197" y="89.2">0.1uF</text>
<text x="233.2" y="87.8">J4</text>
<text x="48.4" y="113.7">R95 1.5K</text>
<text x="48.4" y="112">R81 1.5K</text>
<text x="141.7" y="113.7">R82</text>
<text x="146.9" y="113.7">4.7K</text>
<text x="145.1" y="122.3">R83</text>
<text x="145.1" y="124">12.1K 1%</text>
<text x="205.6" y="134.4">C201</text>
<text x="205.6" y="137.9">0.1uF</text>
<text x="216.8" y="134.7">C199</text>
<text x="217.2" y="137.7">0.1uF</text>
<text x="254" y="134.4">HR911130A</text>
<text x="162.4" y="158.6">R91</text>
<text x="162.4" y="160.7">4.7K</text>
<text x="45" y="163.8">R94</text>
<text x="45" y="165.8">4.7K</text>
<text x="79.5" y="163.8">R86</text>
<text x="79.5" y="165.8">4.7K</text>
<text x="110.6" y="162">R88 R87 R89 R90</text>
<text x="110.6" y="164.1">4.7K 4.7K 4.7K 4.7K</text>
<text x="155.5" y="174.1">R92</text>
<text x="155.5" y="175.9">1K</text>
<text x="162.4" y="174.1">R93</text>
<text x="162.4" y="175.9">1K</text>
</g>
<g font-size="1.5" fill="#f00">
<text x="108.5" y="63.6" transform="rotate(-90 108.5 63.6)">PHY2_LDO</text>
<text x="133.4" y="82.6">PHY2_AD1/LED2</text>
<text x="133.4" y="80.9">PHY2_AD0/LED1</text>
<text x="41.8" y="89.5">E2_GTXC</text>
<text x="53.9" y="84.3">E2_125M_CLK</text>
<text x="133.4" y="87.8">PHY2_MDI3_P</text>
<text x="133.4" y="86">PHY2_MDI3_N</text>
<text x="19" y="95.4">2</text>
<text x="19" y="93.6">2</text>
<text x="19" y="91.9">2</text>
<text x="19" y="90.2">2</text>
<text x="27.9" y="95.4">E2_TXD2</text>
<text x="27.9" y="93.6">E2_TXD3</text>
<text x="27.9" y="91.9">E2_TXEN</text>
<text x="27.9" y="90.2">E2_GTXC</text>
<text x="41.8" y="94.7">E2_TXD2</text>
<text x="41.8" y="92.9">E2_TXD3</text>
<text x="41.8" y="91.2">E2_TXEN</text>
<text x="133.4" y="91.2">PHY2_MDI2_N</text>
<text x="133.4" y="92.9">PHY2_MDI2_P</text>
<text x="19" y="98.8">2</text>
<text x="19" y="97.1">2</text>
<text x="27.9" y="98.8">E2_TXD0</text>
<text x="27.9" y="97.1">E2_TXD1</text>
<text x="41.8" y="98.1">E2_TXD0</text>
<text x="41.8" y="96.4">E2_TXD1</text>
<text x="41.8" y="101.6">E2_RXC</text>
<text x="133.4" y="98.1">PHY2_MDI1_P</text>
<text x="133.4" y="96.4">PHY2_MDI1_N</text>
<text x="133.4" y="101.6">PHY2_MDI0_N</text>
<text x="19" y="102.3">2</text>
<text x="19" y="104">2</text>
<text x="19" y="107.5">2</text>
<text x="19" y="105.7">2</text>
<text x="27.7" y="102.4">E2_RXC</text>
<text x="27.7" y="104.2">E2_RXDV</text>
<text x="27.7" y="107.6">E2_RXD2</text>
<text x="27.7" y="105.9">E2_RXD3</text>
<text x="41.8" y="103.3">E2_RXDV</text>
<text x="41.8" y="106.8">E2_RXD2</text>
<text x="41.8" y="105">E2_RXD3</text>
<text x="133.4" y="103.3">PHY2_MDI0_P</text>
<text x="19" y="110.9">2</text>
<text x="19" y="109.2">2</text>
<text x="27.7" y="111.1">E2_RXD0</text>
<text x="27.7" y="109.3">E2_RXD1</text>
<text x="41.8" y="110.2">E2_RXD0</text>
<text x="41.8" y="108.5">E2_RXD1</text>
<text x="19" y="116.1">2</text>
<text x="19" y="117.8">2</text>
<text x="27.9" y="116.1">E2_MDC</text>
<text x="27.9" y="117.8">E2_MDIO</text>
<text x="41.8" y="117.1">E2_MDIO</text>
<text x="41.8" y="115.4">E2_MDC</text>
<text x="19" y="121.3">2</text>
<text x="27" y="121.3">E2_RESET</text>
<text x="41.8" y="120.6">E2_RESET</text>
<text x="142" y="165.5">PHY2_AD0/LED1</text>
<text x="142" y="167.2">PHY2_AD1/LED2</text>
<text x="91.9" y="172.4">E2_RXD1</text>
<text x="91.9" y="168.9">E2_RXD3</text>
<text x="91.9" y="170.7">E2_RXD2</text>
<text x="142" y="168.9">E2_RXC</text>
<text x="22.8" y="174.1">E2_RXDV</text>
<text x="62.6" y="174.1">E2_125M_CLK</text>
<text x="91.9" y="174.1">E2_RXD0</text>
</g>
<g font-size="1.5" fill="#004080">
<text x="88.9" y="78" transform="rotate(-90 88.9 78)">DVDDL1</text>
<text x="90.6" y="78" transform="rotate(-90 90.6 78)">DVDDL2</text>
<text x="92.3" y="78" transform="rotate(-90 92.3 78)">DVDDL3</text>
<text x="94" y="78" transform="rotate(-90 94 78)">DVDDL4</text>
<text x="95.8" y="78" transform="rotate(-90 95.8 78)">DVDDL5</text>
<text x="97.5" y="78" transform="rotate(-90 97.5 78)">DVDDL6</text>
<text x="100.9" y="77.9" transform="rotate(-90 100.9 77.9)">AVDDL1</text>
<text x="102.7" y="77.9" transform="rotate(-90 102.7 77.9)">AVDDL2</text>
<text x="109.6" y="77.1" transform="rotate(-90 109.6 77.1)">LDO_O</text>
<text x="119.9" y="74.9" transform="rotate(-90 119.9 74.9)">NC2</text>
<text x="73.5" y="81.9">XO</text>
<text x="73.5" y="80.2">XI</text>
<text x="82" y="78.2" transform="rotate(-90 82 78.2)">DVDDH1</text>
<text x="83.7" y="78.2" transform="rotate(-90 83.7 78.2)">DVDDH2</text>
<text x="85.4" y="78.2" transform="rotate(-90 85.4 78.2)">DVDDH3</text>
<text x="104.4" y="80.7" transform="rotate(-90 104.4 80.7)">AVDDL_PLL</text>
<text x="106.8" y="81.9">LED1 / PME_N1/PHYAD0</text>
<text x="114.5" y="83.6">LED2/PHYAD1</text>
<text x="116.5" y="78.1" transform="rotate(-90 116.5 78.1)">AVDDH1</text>
<text x="118.2" y="78.1" transform="rotate(-90 118.2 78.1)">AVDDH2</text>
<text x="73.5" y="85.3">CLK125_NDO/LED_MODE</text>
<text x="117.7" y="87.1">TXRXM_D</text>
<text x="117.9" y="88.8">TXRXP_D</text>
<text x="73.5" y="95.7">TXD2</text>
<text x="73.5" y="94">TXD3</text>
<text x="73.5" y="90.5">GTX_CLK</text>
<text x="73.5" y="92.2">TX_EN</text>
<text x="117.7" y="92.2">TXRXM_C</text>
<text x="117.9" y="94">TXRXP_C</text>
<text x="230.6" y="95.7">LD1_A</text>
<text x="230.6" y="94">LD1_K</text>
<text x="230.6" y="92.2">LD2_A</text>
<text x="230.6" y="90.5">LD2_K</text>
<text x="252.9" y="93.3" transform="rotate(-90 252.9 93.3)">CASE</text>
<text x="73.5" y="99.2">TXD0</text>
<text x="73.5" y="97.4">TXD1</text>
<text x="117.8" y="97.4">TXRXM_B</text>
<text x="118" y="99.2">TXRXP_B</text>
<text x="230.6" y="99.2">TRD3-</text>
<text x="73.5" y="106.1">RXD3/MODE3</text>
<text x="73.5" y="104.3">RX_DV/CLK125_EN</text>
<text x="73.5" y="102.6">RX_CLK/PHYAD2</text>
<text x="73.5" y="107.8">RXD2/MODE2</text>
<text x="117.8" y="102.6">TXRXM_A</text>
<text x="118" y="104.3">TXRXP_A</text>
<text x="230.6" y="106.1">TRD2-</text>
<text x="230.6" y="102.6">TRD3+</text>
<text x="73.5" y="109.5">RXD1/MODE1</text>
<text x="73.5" y="111.3">RXD0/MODE0</text>
<text x="230.6" y="109.5">TRD2+</text>
<text x="230.6" y="113">CT</text>
<text x="73.5" y="116.4">MDC</text>
<text x="73.5" y="118.2">MDIO</text>
<text x="113" y="114.7">INT_N / PME_N2</text>
<text x="121.7" y="116.4">ISET</text>
<text x="230.6" y="119.9">TRD1-</text>
<text x="73.5" y="121.6">RESET_N</text>
<text x="97.5" y="123.5" transform="rotate(-90 97.5 123.5)">P_GND</text>
<text x="100.9" y="123.5" transform="rotate(-90 100.9 123.5)">VSS</text>
<text x="104.4" y="123.5" transform="rotate(-90 104.4 123.5)">NC1</text>
<text x="230.6" y="123.3">TRD1+</text>
<text x="230.6" y="130.2">TRD0+</text>
<text x="230.6" y="126.8">TRD0-</text>
<text x="240.9" y="132.1" transform="rotate(-90 240.9 132.1)">M5</text>
<text x="242.6" y="132.1" transform="rotate(-90 242.6 132.1)">M4</text>
<text x="247.8" y="132.1" transform="rotate(-90 247.8 132.1)">M2</text>
<text x="249.5" y="132.1" transform="rotate(-90 249.5 132.1)">M1</text>
</g>
<g font-size="1.5" fill="#00f">
<text x="246.5" y="93.5" transform="rotate(180 246.5 93.5)">Green</text>
<text x="247" y="90" transform="rotate(180 247 90)">Yellow</text>
<text x="257" y="97.8" transform="rotate(180 257 97.8)">8</text>
<text x="257" y="101.4" transform="rotate(180 257 101.4)">7</text>
<text x="257" y="104.7" transform="rotate(180 257 104.7)">5</text>
<text x="257" y="108.3" transform="rotate(180 257 108.3)">4</text>
<text x="257" y="118.5" transform="rotate(180 257 118.5)">6</text>
<text x="257" y="125.4" transform="rotate(180 257 125.4)">2</text>
<text x="257" y="122.1" transform="rotate(180 257 122.1)">3</text>
<text x="257" y="129" transform="rotate(180 257 129)">1</text>
</g>
<g font-size="1.2">
<text x="29.1" y="1.3">5</text>
<text x="83.6" y="1.3">4</text>
<text x="138.2" y="1.3">3</text>
<text x="192.8" y="1.3">2</text>
<text x="247.4" y="1.3">1</text>
<text x=".5" y="28.3">D</text>
<text x="275.1" y="28.3">D</text>
<text x=".5" y="79.2">C</text>
<text x="275.1" y="79.2">C</text>
<text x=".5" y="130.2">B</text>
<text x="275.1" y="130.2">B</text>
<text x=".5" y="181.1">A</text>
<text x="275.1" y="181.1">A</text>
<text x="29.1" y="206.8">5</text>
<text x="83.6" y="206.8">4</text>
<text x="138.2" y="206.8">3</text>
<text x="192.8" y="206.8">2</text>
<text x="247.4" y="206.8">1</text>
</g>
</svg>
